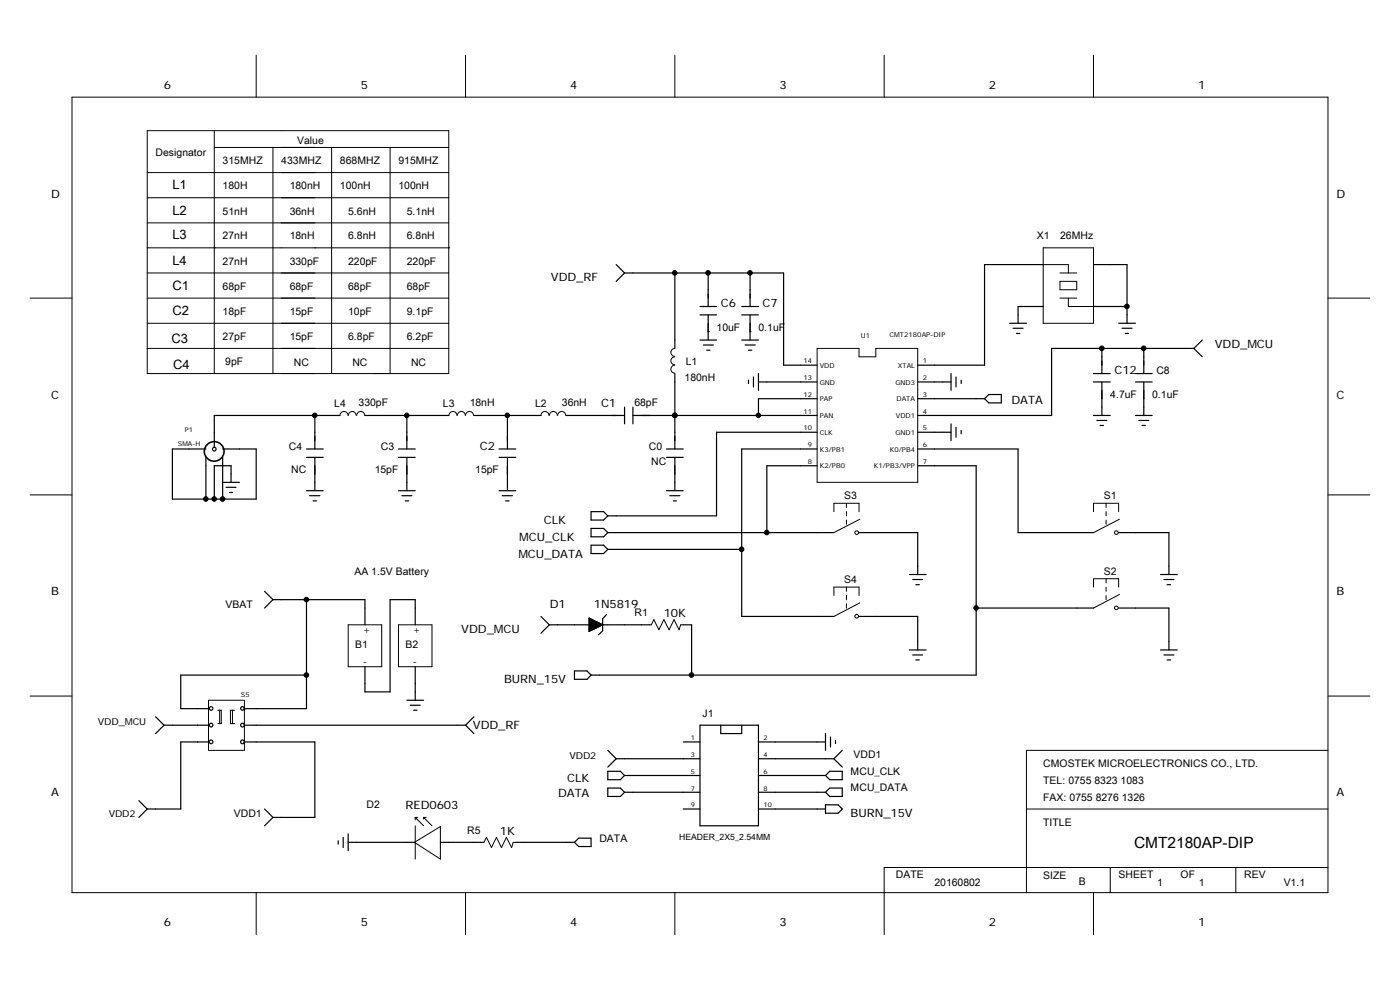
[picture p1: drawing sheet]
<svg xmlns="http://www.w3.org/2000/svg" width="297mm" height="210mm" viewBox="0 0 297 210" stroke-linecap="round" stroke-linejoin="round" font-family="sans-serif">
<g fill="none" stroke="#000" stroke-width=".21">
<path d="M54.3 11.7v8.9M98.8 11.7v8.9M143.2 11.7v8.9M187.6 11.7v8.9M232 11.7v8.9M15.3 20.6h266.4v168.7h-266.4zM31.2 27.7h64v51.5h-64zM31.2 36.6h64M45.5 27.7v51.5M45.5 31.3h49.7M57.9 31.3v47.9M70.4 31.3v47.9"/>
<path d="M82.8 31.3v47.9M31.2 47.3h64M31.2 41.9h64M31.2 57.9h64M31.2 52.6h64M45.5 52.6h.1M66.8 52.6h.1M95.2 52.6h.1M221.3 52.6h10.7v16h-10.7zM221.3 56.1h5.3v1.8M224.9 57.9h3.5M224.9 59.7h3.5v1.8h-3.5z"/>
<path d="M6.4 63.2h8.9M31.2 63.2h64M31.2 68.6h64M31.2 73.9h64M143.1 73.9a.85 .85 0 0 0-.8 .9 .85 .85 0 0 0 .8 .8M143.1 75.7a.85 .85 0 0 0-.8 .8 .85 .85 0 0 0 .8 .9M143.1 77.5a.85 .85 0 0 0-.8 .8 .85 .85 0 0 0 .8 .9M173.3 73.9h8.9v1.8h3.6v-1.8h8.9v28.4h-21.4zM224.9 63.2h3.5M226.6 63.2v1.8h5.4M281.7 63.2h8.9M72.1 88.1a.85 .85 0 0 1 .9-.8 .85 .85 0 0 1 .8 .8"/>
<path d="M73.9 88.1a.83 .83 0 0 1 .8-.8 .83 .83 0 0 1 .9 .8M75.7 88.1a.85 .85 0 0 1 .8-.8 .85 .85 0 0 1 .9 .8M95.2 88.1a.85 .85 0 0 1 .9-.8 .85 .85 0 0 1 .8 .8M97 88.1a.85 .85 0 0 1 .9-.8 .85 .85 0 0 1 .8 .8M98.8 88.1a.85 .85 0 0 1 .8-.8 .85 .85 0 0 1 .8 .8M114.8 88.1a.85 .85 0 0 1 .8-.8 .85 .85 0 0 1 .9 .8M116.5 88.1a.85 .85 0 0 1 .9-.8 .85 .85 0 0 1 .8 .8M118.3 88.1a.85 .85 0 0 1 .9-.8 .85 .85 0 0 1 .8 .8M6.4 105h8.9M176.9 108.5v-1.7h5.3v1.7M179.6 106.8v.8M179.6 108.5v.9"/>
<path d="M179.6 110.3v.9M182.4 110.1l-5.5 2.9M232 108.5v-1.7h5.3v1.7M234.6 106.8v.8M234.6 108.5v.9M234.6 110.3v.9M237.5 110.1l-5.5 2.9M281.7 105h8.9M73.9 132.5h7.1v8.9h-7.1zM84.5 132.5h7.1v8.9h-7.1zM137.8 132.5h.4l.5-1.1 1.1 2.2 1-2.2 1.1 2.2 1.1-2.2 1.1 2.2 .3-1.1h.5M176.9 126.3v-1.8h5.3v1.8"/>
<path d="M179.6 124.5v.9M179.6 126.3v.9M179.6 128.1v.9M182.4 127.9l-5.5 2.9M232 124.5v-1.7h5.3v1.7M234.6 122.8v.8M234.6 124.5v.9M234.6 126.3v.9M237.5 126.1l-5.5 2.9M6.4 147.7h8.9M46.2 150.7h.7v2.8h-.7M46.6 150.7v2.8"/>
<path d="M49.3 150.7v2.8M49.8 150.7h-.9v2.8h.9M51.7 148.5h-7.5v10.7h7.7v-10.7M281.7 159.2h-63.9v30.1M281.8 147.7h8.8M87.9 178.7l5.5-3.4v6.9zM88.1 173.4l1.8 1.8M88.1 173.4h.5M88.1 173.4v.5M88.1 175.2v7M89.9 173.4l1.7 1.8M89.9 173.4h.5"/>
<path d="M89.9 173.4v.3M102.3 178.7h.4l.5-1.1 1.1 2.2 1-2.2 1.1 2.2 1-2.2 1.1 2.2 .4-1.1h.5M217.8 171.6h63.9M54.3 189.3v8.9M98.8 189.3v8.9M143.2 189.3v8.9M217.8 184h.1M232 189.3v8.9M235.5 184v5.3M262.2 184v5.3M281.7 184h-94.1v14.2"/>
<circle cx="181.8" cy="113" r=".39"/>
<circle cx="236.8" cy="113" r=".39"/>
<circle cx="181.8" cy="130.7" r=".39"/>
<circle cx="236.8" cy="128.9" r=".39"/>
</g>
<g fill="none" stroke="#000" stroke-width=".25">
<path d="M130.7 56.1l1.8 1.8M132.5 57.9h33.7v19.6h7.1M132.5 57.9l-1.8 1.8M143.2 57.9v16M150.2 57.9v7.1M159.1 57.9v7.1M221.3 56.1h-12.4v21.4h-14.2M232 56.1h7.1v12.5M143.2 79.2v16M148.5 65h3.5M148.5 66.8h3.5M148.5 72.1h3.5"/>
<path d="M149.2 73.2h2.1M149.9 74.3h.7M150.2 70.4h.1M150.2 66.8v5.3M157.3 65h3.6M157.3 66.8h3.6M157.3 72.1h3.6M158.1 73.2h2.1M158.8 74.3h.7M159.1 70.4h.1M159.1 66.8v5.3M159.8 80v2.1"/>
<path d="M160.9 79.2v3.6M201.8 79.2v3.6M202.8 80v2.1M214.2 68.6h3.6M214.9 69.6h2.1M215.6 70.7h.8M221.3 65h-5.3v3.6M232 65h7.1M232 79.2h3.5M233.8 73.9v5.3M237.3 68.6h3.6M238 69.6h2.1"/>
<path d="M238.7 70.7h.7M240.9 79.2h3.5M242.6 73.9v5.3M253.3 73.9h-30.2v14.2h-28.4M253.3 73.9l1.8 1.8M255.1 72.1l-1.8 1.8M43.7 95.2h-7.1v10.7h17.7v-10.7h-7.1M43.7 97v8.9M47.2 97v8.9M65 95.2h3.6M65 97h3.6M66.8 88.1v7.1"/>
<path d="M66.8 97v7.1M72.1 88.1h-26.6v6.8M77.4 88.1h17.8M84.5 95.2h3.6M84.5 97h3.6M86.3 88.1v7.1M86.3 97v7.1M100.5 88.1h14.3M105.9 95.2h3.5M105.9 97h3.5M107.6 88.1v7.1M107.6 97v7.1"/>
<path d="M120.1 88.1h12.4M132.5 86.4v3.5M134.3 88.1h39M134.3 86.4v3.5M141.4 95.2h3.5M141.4 97h3.5M143.2 88.1h.1M143.2 97v7.1M158.8 80.6v.8M160.9 81h12.4M173.3 84.6h-12.4v3.5M173.3 91.7h-21.3v17.7h-23.1"/>
<path d="M173.3 95.2h-16v35.6h19.6M173.3 98.8h-10.6v14.2M194.7 81h7.1M194.7 84.6h14.2M194.7 91.7h7.1M194.7 95.2h21.3v17.8h16M194.7 98.8h12.4v44.4h-81.7M201.8 89.9v3.6M202.8 90.6v2.1M203.9 80.6v.8M203.9 91.3v.7M209.8 83.7h2.6v1.8h-2.6l-.9-.9z"/>
<path d="M232 81h3.5M232 88.1h3.5M232.7 89.2h2.1M233.4 90.2h.7M233.8 81v7.1M240.9 81h3.5M240.9 88.1h3.5M241.6 89.2h2.1M242.3 90.2h.7M242.6 81v7.1M47.2 102.3h3.6M48 103.4h2.1"/>
<path d="M48.6 104.5h.8M49 102.3v-3.5h-3.5v7.1M65 104.1h3.6M65.7 105.1h2.2M66.4 106.2h.7M84.5 104.1h3.6M85.3 105.1h2.1M86 106.2h.7M105.9 104.1h3.5M106.5 105.1h2.2M107.3 106.2h.7M125.4 108.5h2.7l.8 .9-.8 .9h-2.7z"/>
<path d="M125.4 112.1h2.7l.8 .9-.8 .9h-2.7zM125.4 115.6h2.7l.8 .9-.8 .9h-2.7zM128.9 113h48M128.9 116.5h28.4M141.4 104.1h3.5M142.1 105.1h2.1M142.8 106.2h.7M182.2 113h12.5v8.9M237.3 113h10.7v8.9M56.1 125.4l1.8 1.8M57.9 127.2h19.5v5.3M57.9 127.2l-1.8 1.8"/>
<path d="M65 127.2v23.1h-13.1M88.1 132.5v-5.3h-5.3v19.6h-5.4v-5.4M114.8 130.8l1.7 1.7M116.5 132.5h8.9M116.5 132.5l-1.7 1.8M125 133.9h.1M125 133.7h.6M125 133.4h1.1M125 133.2h1.6M125 132.9h2.1M125 132.4h2.6v.3h-2.6M125 132.2h2.1"/>
<path d="M125 131.9h1.6M125 131.7h1.1M125 131.4h.6M125 131.2h.1v2.7M125.3 131.3v2.5M125.6 131.4v2.2M125.8 131.5v2M126.1 131.7v1.7M126.3 131.8v1.5M126.6 131.9v1.2M126.8 132v1M127.1 132.2v.7"/>
<path d="M127.3 132.3v.5M127.8 132.5h.1M127.8 132.5l-2.8-1.4v2.8M127.8 132.5l-2.8 1.4M127.8 132.5h10M128.6 130.4l-.8 .9v2.5l-.9 .9M144.9 132.5h1.8v10.7M182.2 130.8h12.5v7.1M192.9 121.9h3.6M192.9 137.9h3.6M193.6 122.9h2.1M193.6 138.9h2.1"/>
<path d="M194.3 124h.7M194.3 140h.7M207.1 129h24.9M237.3 129h10.7v8.9M246.2 121.9h3.6M246.2 137.9h3.6M246.9 122.9h2.1M246.9 138.9h2.1M247.6 124h.7M247.6 140h.7M33 152.1l1.8 1.7M34.8 153.8h9.6"/>
<path d="M34.8 153.8l-1.8 1.8M44.4 157.4h-6.1v14.2h-7.1M51.9 153.8h46.9M51.9 157.4h14.9v16h-8.9M65 143.2h-26.7v7.1h6.1M86.3 148.5h3.6M87 149.6h2.1M87.7 150.7h.8M88.1 141.4v7.1M98.8 153.8l1.7 1.8M100.5 152.1l-1.7 1.7M121.9 142.3h2.6l.9 .9-.9 .9h-2.6z"/>
<path d="M128.9 159.2l1.8 1.7M144.9 157.4h3.6M148.5 153.8h12.4v21.4h-12.4zM152.9 153.8v1.8h4.4v-1.8M160.9 157.4h14.2M175.1 155.6v3.6M176.2 156.3v2.1M177.2 157v.7M178.7 159.2l-1.8 1.7M29.5 169.8l1.7 1.8M31.2 171.6l-1.7 1.8M56.1 171.6l1.8 1.8"/>
<path d="M57.9 173.4l-1.8 1.8M71.7 178.3v.8M72.8 177.6v2.2M73.9 178.7h14.2M73.9 176.9v3.6M93.4 178.7h8.9M109.4 178.7h12.5M121.9 178.7l.9-.9h2.6v1.8h-2.6zM128.9 163.6h2.7l.9 .9-.9 .9h-2.7zM128.9 167.2h2.7l.9 .9-.9 .8h-2.7zM130.7 160.9h17.8M130.7 160.9l-1.8 1.8"/>
<path d="M132.5 164.5h16M132.5 168.1h16M144.9 171.6h3.6M160.9 160.9h16M160.9 164.5h14.2M160.9 168.1h14.2M160.9 171.6h14.2M175.1 170.7h2.7l.9 .9-.9 .9h-2.7zM176 163.6h2.7v1.8h-2.7l-.9-.9zM176 167.2h2.7v1.7h-2.7l-.9-.8zM176.9 160.9l1.8 1.8"/>
<circle cx="45.4" cy="95.3" r=".39"/>
<circle cx="44.8" cy="157.4" r=".39"/>
<circle cx="44.8" cy="153.8" r=".39"/>
<circle cx="44.8" cy="150.3" r=".38"/>
<circle cx="51.4" cy="153.8" r=".39"/>
<circle cx="51.4" cy="157.4" r=".39"/>
<circle cx="51.4" cy="150.3" r=".38"/>
</g>
<circle cx="45.4" cy="95.8" r="2.09" fill="none" stroke="#000" stroke-width=".34"/>
<g fill="#000" stroke="#000" stroke-width=".21">
<circle cx="143.1" cy="57.9" r=".49"/>
<circle cx="150.2" cy="57.9" r=".49"/>
<circle cx="159.1" cy="57.9" r=".49"/>
<circle cx="233.7" cy="73.9" r=".49"/>
<circle cx="239.1" cy="65" r=".49"/>
<circle cx="242.6" cy="73.9" r=".49"/>
<circle cx="66.8" cy="88.1" r=".49"/>
<circle cx="86.3" cy="88.1" r=".49"/>
<circle cx="107.6" cy="88.1" r=".49"/>
<circle cx="143.1" cy="88.1" r=".49"/>
<circle cx="160.9" cy="88.1" r=".49"/>
<circle cx="43.7" cy="105.8" r=".49"/>
<circle cx="45.4" cy="105.8" r=".49"/>
<circle cx="47.2" cy="105.8" r=".49"/>
<circle cx="157.3" cy="116.5" r=".49"/>
<circle cx="162.7" cy="113" r=".49"/>
<circle cx="65" cy="127.2" r=".49"/>
<circle cx="207.1" cy="129" r=".49"/>
<circle cx="65" cy="143.2" r=".49"/>
<circle cx="146.7" cy="143.2" r=".49"/>
</g>
<text font-size="3.3" x="240.6" y="179.9">CMT2180AP-DIP</text>
<g font-size="2.7">
<text x="36.6" y="40.2">L1</text>
<text x="36.6" y="45.5">L2</text>
<text x="36.6" y="50.8">L3</text>
<text x="36.6" y="56.3">L4</text>
<text x="36.6" y="61.5">C1</text>
<text x="36.6" y="66.8">C2</text>
<text x="36.4" y="72.7">C3</text>
<text x="36.7" y="78.2">C4</text>
</g>
<g font-size="2.4">
<text x="34.8" y="18.8">6</text>
<text x="76.5" y="18.8">5</text>
<text x="121" y="18.8">4</text>
<text x="165.3" y="18.8">3</text>
<text x="209.8" y="18.8">2</text>
<text x="254.2" y="18.8">1</text>
<text x="10.8" y="41.9">D</text>
<text x="283.5" y="41.9">D</text>
<text x="116.9" y="59.7">VDD_RF</text>
<text x="152.9" y="65.2">C6</text>
<text x="161.8" y="65.2">C7</text>
<text x="257.7" y="73.9">VDD_MCU</text>
<text x="236.4" y="79.4">C12</text>
<text x="10.8" y="84.6">C</text>
<text x="127.5" y="86.4">C1</text>
<text x="214.6" y="85.8">DATA</text>
<text x="283.5" y="84.6">C</text>
<text x="101.8" y="95.4">C2</text>
<text x="115.4" y="111.2">CLK</text>
<text x="110" y="118.3">MCU_DATA</text>
<text x="110.1" y="114.8">MCU_CLK</text>
<text x="10.8" y="126.3">B</text>
<text x="116.6" y="129.1">D1</text>
<text x="126" y="129">1N5819</text>
<text x="140.8" y="130.8">10K</text>
<text x="283.5" y="126.3">B</text>
<text x="97.9" y="134.3">VDD_MCU</text>
<text x="106.9" y="145">BURN_15V</text>
<text x="100.3" y="154.6">VDD_RF</text>
<text x="120.3" y="165.9">CLK</text>
<text x="10.8" y="168.9">A</text>
<text x="86.1" y="171.6">RED0603</text>
<text x="118.4" y="169.1">DATA</text>
<text x="180.5" y="173.4">BURN_15V</text>
<text x="283.5" y="168.9">A</text>
<text x="106" y="177">1K</text>
<text x="34.8" y="196.5">6</text>
<text x="76.5" y="196.5">5</text>
<text x="121" y="196.5">4</text>
<text x="165.3" y="196.5">3</text>
<text x="209.8" y="196.5">2</text>
<text x="254.2" y="196.5">1</text>
</g>
<g font-size="2.2">
<text x="33" y="33.1">Designator</text>
<text x="47.2" y="34.8">315MHZ</text>
<text x="59.7" y="34.8">433MHZ</text>
<text x="63" y="30.6">Value</text>
<text x="72.1" y="34.8">868MHZ</text>
<text x="84.5" y="34.8">915MHZ</text>
<text x="47.2" y="40.2">180H</text>
<text x="61.5" y="40.2">180nH</text>
<text x="72.1" y="40.2">100nH</text>
<text x="84.5" y="40.2">100nH</text>
<text x="47.2" y="45.5">51nH</text>
<text x="61.5" y="45.5">36nH</text>
<text x="73.9" y="45.5">5.6nH</text>
<text x="86.3" y="45.5">5.1nH</text>
<text x="47.2" y="50.8">27nH</text>
<text x="61.5" y="50.8">18nH</text>
<text x="73.9" y="50.8">6.8nH</text>
<text x="86.3" y="50.8">6.8nH</text>
<text x="220" y="50.7">X1</text>
<text x="224.9" y="50.8">26MHz</text>
<text x="47.2" y="56.1">27nH</text>
<text x="61.5" y="56.1">330pF</text>
<text x="73.9" y="56.1">220pF</text>
<text x="86.3" y="56.1">220pF</text>
<text x="47.2" y="61.5">68pF</text>
<text x="61.5" y="61.5">68pF</text>
<text x="73.9" y="61.5">68pF</text>
<text x="86.3" y="61.5">68pF</text>
<text x="47.2" y="66.8">18pF</text>
<text x="61.5" y="66.8">15pF</text>
<text x="73.9" y="66.8">10pF</text>
<text x="86.3" y="66.8">9.1pF</text>
<text x="152" y="70.2">10uF</text>
<text x="160.9" y="70.2">0.1uF</text>
<text x="47.2" y="72.1">27pF</text>
<text x="47.8" y="77.5">9pF</text>
<text x="61.5" y="72.1">15pF</text>
<text x="62.3" y="77.6">NC</text>
<text x="73.9" y="72.1">6.8pF</text>
<text x="74.8" y="77.6">NC</text>
<text x="86.3" y="72.1">6.2pF</text>
<text x="87.2" y="77.6">NC</text>
<text x="145.5" y="77.5">L1</text>
<text x="145.2" y="80.8">180nH</text>
<text x="245.3" y="79.4">C8</text>
<text x="70.9" y="86.4">L4</text>
<text x="76.1" y="86.2">330pF</text>
<text x="94" y="86.4">L3</text>
<text x="99.6" y="86.2">18nH</text>
<text x="113.5" y="86.4">L2</text>
<text x="119.2" y="86.2">36nH</text>
<text x="134.6" y="86.2">68pF</text>
<text x="235.5" y="84.4">4.7uF</text>
<text x="244.4" y="84.4">0.1uF</text>
<text x="61.3" y="95.4">C4</text>
<text x="80.8" y="95.4">C3</text>
<text x="137.7" y="95.4">C0</text>
<text x="61.8" y="100.4">NC</text>
<text x="79.5" y="100.4">15pF</text>
<text x="100.8" y="100.4">15pF</text>
<text x="138.2" y="98.6">NC</text>
<text x="179.1" y="105.9">S3</text>
<text x="234.2" y="105.9">S1</text>
<text x="75.2" y="121.9">AA 1.5V Battery</text>
<text x="179.1" y="123.6">S4</text>
<text x="234.2" y="121.9">S2</text>
<text x="47.9" y="129">VBAT</text>
<text x="134.6" y="130.8">R1</text>
<text x="75.3" y="137.4">B1</text>
<text x="86" y="137.4">B2</text>
<text x="149" y="152.1">J1</text>
<text x="181.1" y="160.8">VDD1</text>
<text x="180.5" y="164.5">MCU_CLK</text>
<text x="180.5" y="167.9">MCU_DATA</text>
<text x="221.3" y="166.3">TEL: 0755 8323 1083</text>
<text x="221.3" y="162.7">CMOSTEK MICROELECTRONICS CO., LTD.</text>
<text x="49.6" y="173.4">VDD1</text>
<text x="77.8" y="171.4">D2</text>
<text x="221.3" y="169.8">FAX: 0755 8276 1326</text>
<text x="99.1" y="176.9">R5</text>
<text x="127.2" y="178.7">DATA</text>
<text x="221.3" y="175.2">TITLE</text>
<text x="190.1" y="186.3">DATE</text>
<text x="198.2" y="188">20160802</text>
<text x="221.3" y="186.5">SIZE</text>
<text x="228.9" y="187.7">B</text>
<text x="237.3" y="186.3">SHEET</text>
<text x="245.5" y="188">1</text>
<text x="250.4" y="186.3">OF</text>
<text x="254.3" y="188">1</text>
<text x="263.9" y="186.3">REV</text>
<text x="272.3" y="188">V1.1</text>
</g>
<g font-size="2">
<text x="77" y="134.4">+</text>
<text x="87.6" y="134.4">+</text>
<text x="77" y="141">-</text>
<text x="87.6" y="141">-</text>
<text x="20.8" y="153.8">VDD_MCU</text>
<text x="120.8" y="160.9">VDD2</text>
<text x="23.1" y="173.4">VDD2</text>
</g>
<text font-size="1.8" x="144.1" y="178.3">HEADER_2X5_2.54MM</text>
<g font-size="1.4">
<text x="182.6" y="71.8">U1</text>
<text x="188.7" y="71.5">CMT2180AP-DIP</text>
<text x="170.4" y="77.1">14</text>
<text x="195.7" y="77.1">1</text>
<text x="170.4" y="80.6">13</text>
<text x="173.9" y="78">VDD</text>
<text x="173.9" y="81.6">GND</text>
<text x="189.9" y="81.6">GND3</text>
<text x="190.5" y="78">XTAL</text>
<text x="195.7" y="80.6">2</text>
<text x="170.4" y="84.2">12</text>
<text x="170.4" y="87.7">11</text>
<text x="173.9" y="85.1">PAP</text>
<text x="173.9" y="88.7">PAN</text>
<text x="190" y="88.7">VDD1</text>
<text x="190.2" y="85.1">DATA</text>
<text x="195.7" y="84.2">3</text>
<text x="195.7" y="87.7">4</text>
<text x="37.7" y="94.5">SMA-H</text>
<text x="39.2" y="91.7">P1</text>
<text x="170.4" y="91.3">10</text>
<text x="171.4" y="94.9">9</text>
<text x="173.9" y="92.2">CLK</text>
<text x="173.9" y="95.8">K3/PB1</text>
<text x="188.8" y="95.8">K0/PB4</text>
<text x="189.9" y="92.2">GND1</text>
<text x="195.7" y="91.3">5</text>
<text x="195.7" y="94.9">6</text>
<text x="171.4" y="98.4">8</text>
<text x="173.9" y="99.3">K2/PB0</text>
<text x="185.4" y="99.3">K1/PB3/VPP</text>
<text x="195.7" y="98.4">7</text>
<text x="51.1" y="147.8">S5</text>
<text x="146.6" y="157">1</text>
<text x="146.6" y="160.6">3</text>
<text x="162" y="160.6">4</text>
<text x="162" y="157">2</text>
<text x="146.6" y="164.2">5</text>
<text x="146.6" y="167.7">7</text>
<text x="162" y="167.7">8</text>
<text x="162" y="164.2">6</text>
<text x="146.6" y="171.3">9</text>
<text x="162" y="171.3">10</text>
</g>
</svg>
